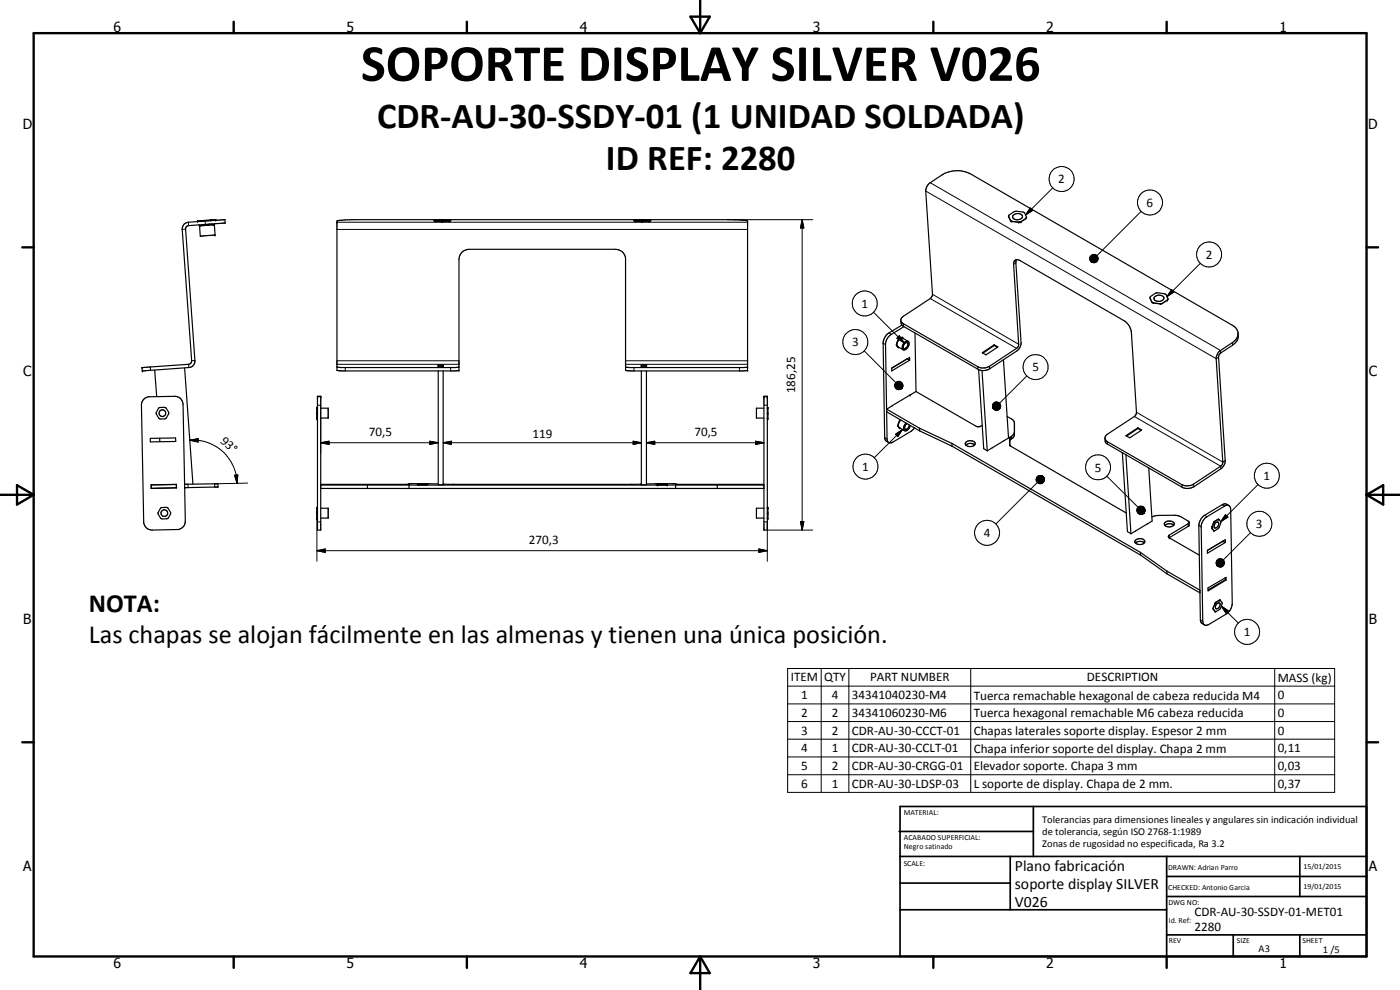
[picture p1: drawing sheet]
<svg xmlns="http://www.w3.org/2000/svg" width="420mm" height="297mm" viewBox="0 0 420 297" stroke-linecap="round" stroke-linejoin="round" font-family="sans-serif">
<g fill="none" stroke="#000" stroke-width=".35">
<path d="M278.7 55.2l4-2.7a8.9 8.9 0 0 1 8.5-.4l78.6 45.5a2.77 2.77 0 0 1 1.8 2.3 2.77 2.77 0 0 1-1.4 2.6l-4.2 2.8a3.6 3.6 0 0 0-1 2.3l2 31.2-.5 1-8.3 5.4a3.8 3.8 0 0 1-3.5 .2l-22.4-12.9a1.23 1.23 0 0 1-.7-1.1 1.23 1.23 0 0 1 .7-1.1l8.1-5.3 .6-.9-1.5-24.7a4.8 4.8 0 0 0-2.2-3.2l-31.2-18a1.17 1.17 0 0 0-1.4-.2 1.17 1.17 0 0 0-.5 1.3l1.4 24.6-.5 .6-8.1 5.4a3.6 3.6 0 0 1-3.6 .1l-22.3-12.9a1.17 1.17 0 0 1-.8-1.1 1.17 1.17 0 0 1 .8-1.1l8.1-5.3 .7-1.1-2.1-31.2 .2-.9zM55.3 67.2l1.2-.5 11-.8 .1 1-11 .8-.4 .1-.5 .5 2.8 39.9a1.99 1.99 0 0 1-1.8 2.1l-13.8 1h-.2l-.1-1 14-1 .4-.1 .4-.5-2.7-39.9 .1-.7zM59.3 66.4l.2 .1M59.3 66.3v.1M59.3 66.3h.1M59.9 67.7l-.2-.2 .4 .2M60.4 66.3h-1.1M60.4 66.2l-1.1 .1M60.4 66.2v.1M60.4 66.3h.1M60.5 66.3l.2 .1M60.6 67.4l-.4 .3"/>
<path d="M60.8 66.3h-.3M60.8 66.3l.1 .1M60.9 66.2h-.5M60.9 66.2h.1M60.9 66.2l-.1 .1M61.2 67.4l.7 .2M62.1 67.6l-2.2 .1M63 67.2l-.9 .4M63.1 66l-2.2 .2M63.1 66v.1M63.1 66.1h.4M63.1 66.1l-2.2 .1"/>
<path d="M63.2 66.1l-.1 .1M63.5 66.1l-.1 .1M63.6 67.2l.4 .3M63.7 66h-.6M63.7 66h.1M63.7 66l-.2 .1M64 67.5l-1.9 .1M64.2 67.4h.1M64.2 67.4l-.2 .1M64.3 67.4l.2 3.1-4.3 .4-.3-3.2M64.5 67.1l-.3 .3M64.5 67.1l-.2 .3"/>
<path d="M64.7 65.9l-1 .1M64.7 65.9v.1M64.7 66l-.2 .1M101.1 66.3v44.8M101.2 66.3l4.2-.4h114.7l4.2 .4 .1 44.8-1.5 .2h-33.7l-1.5-.2v-33.7a3 3 0 0 0-3-2.6h-44a3 3 0 0 0-3 3v33.3l-1.4 .2h-33.7l-1.4-.2M101.2 66.3h-.1M130.2 66.2h.4M130.2 66.2l.1 .1M130.3 66.3h.2M130.3 66.3l.2 .1M130.5 66.4h.1M130.5 66.4h4.5"/>
<path d="M130.5 66.3v.1M130.6 66.2l1.8 .1M130.6 66.3h-.1M130.6 66.2v.1M130.6 66.3h1.8M131.3 66.1h3zM131.3 66.1h.1M132.4 65.9l-2 .1-.2 .2M132.4 66.3h.6M132.4 66.3h.1M132.4 66.3l.1 .1M132.5 66.4h.5"/>
<path d="M132.5 66.4l.4 .1M133 66.4l-.1 .1M133 65.9l2.1 .1 .1 .2M133 66.3h.1M133 66.3v.1M134.9 66.4l-2 .1M134.9 66.2l-1.9 .1M134.9 66.2l.1 .1M135 66.4h.1M135 66.4h-.1M135 66.3l-.1 .1M135.2 66.3h-.2"/>
<path d="M135.2 66.3l-.2 .1M135.2 66.2h-.3M135.2 66.2v.1M190.3 66.2h.3M190.3 66.2v.1M190.3 66.3h.2M190.3 66.3l.2 .1M190.5 66.3v.1M190.5 66.4h.1M190.5 66.4h4.5M190.6 66.2l1.8 .1M190.6 66.2l-.1 .1"/>
<path d="M191.3 66.1h.1M191.3 66.1h2.9M192.4 65.9l-2 .1-.1 .2M192.4 66.3h.7M192.4 66.3h.1M192.4 66.3l.2 .1M192.6 66.4h.3M192.6 66.4l.3 .1M192.9 66.4v.1M193.1 65.9l2 .1 .2 .2M193.1 66.3l-.2 .1M193.1 66.3h.1"/>
<path d="M194.2 66.1h.1M194.8 66.4l-1.9 .1M194.9 66.2l-1.8 .1M194.9 66.2v.1M194.9 66.3h.1M194.9 66.3h-1.8M195 66.4h.1M195 66.4h-.2M195 66.3l-.2 .1M195.2 66.3h-.2M195.2 66.3l-.2 .1M195.3 66.2h-.4"/>
<path d="M195.3 66.2l-.1 .1M303.3 66.2l.4 .2M303.7 66.4l2.1 .3M304 64.6a1.69 1.69 0 0 1 2.9 .4 1.75 1.75 0 0 1-3 .2zM305.1 77.9l-.2 1 1.5 23.9a2.99 2.99 0 0 1-1.3 2.5l-8.4 5.5-2 .4M306 66.7h.1M306.4 66.5l-.6 .2M307.9 65.5l-1.5 1M307.9 65.5v.1M307.9 65.6l-1.5 .9M308 65.2l-.1 .3M308 65.2l-.5-1.3-.4-.3a3.6 3.6 0 0 0-4.3 1.1l.5 1.5"/>
<path d="M308 65.2l-.1 .4M270.3 96.1l.4 1.4M270.7 97.5l-3.9 2.4a3.9 3.9 0 0 0-1.8 3.1l.5 28.3 .3 .9 .9 .6M270.7 97.5l23.1 13.5 .9 .2M271.3 98l-3.8 2.3a4 4 0 0 0-1.7 3.1l.4 28.3a1.05 1.05 0 0 0 .6 1.1 1.05 1.05 0 0 0 1.2-.2l5.5-3.3 .9-.9M274.6 99.9l.3 17.6M345.1 89.4l.2-.4a3.7 3.7 0 0 1 4.7-.6l.5 1.3-.2 .3M345.1 89.4l.6 1.2M345.1 89.4l.6 1.3M345.7 90.6l.4 .3M345.7 90.6v.1M345.7 90.7l.4 .2"/>
<path d="M346.1 90.9l2.1 .2M346.1 90.9h.1M346.1 90.9l2.1 .3M346.4 89.2a1.76 1.76 0 0 1 2.9 .3 1.68 1.68 0 0 1-1.4 1 1.68 1.68 0 0 1-1.6-.9zM348.2 91.1v.1M348.6 91.1l-.2 .1M348.8 91.1l-.6 .1M348.8 91l-.6 .1M348.8 91v.1M350.3 90l-1.5 1M350.3 90l-1.5 1.1M350.4 90h-.1"/>
<path d="M371.5 99.9a3.4 3.4 0 0 1-1.6 3.7l-3.6 2.3-.6 1.1 2 31.2a2.99 2.99 0 0 1-1.3 2.5l-8.1 5.3a3.6 3.6 0 0 1-3.6 .2l-22.6-13.1a1.44 1.44 0 0 1-.5-1.6M43.3 119.7l1.2-.7 7.9-.1a2.43 2.43 0 0 1 2.5 2.4l.7 35a2.51 2.51 0 0 1-2.4 2.6l-7.5 .1a2.51 2.51 0 0 1-2.6-2.4l-.7-35.4zM46.4 111l.6 8M55.4 110.4l2.5 34.9M95.3 118.9h1v40.1h-1zM101.1 111.1h.1M101.1 110.1l.1 .1M101.2 110.2h36.5M131.5 109.5h1.5v.4h-1.5zM131.5 111.3v34.2h1.5v-34.2M133 109.8l-1.5 .1M187.7 110.1l1.2 .2 35.5-.1"/>
<path d="M192.4 109.5h1.6v.4h-1.6zM192.5 111.3v34.2h1.5v-34.2M192.5 109.8h1.5M229.3 118.9h1v40.1h-1zM267.6 110.4l5.4-3.2v.9l-5.4 3.2zM269.1 103.7l.3 .4 1.6 .8M269.3 102.7l-.1 .2M269.3 102.7l-.2 .7 .3 .6M269.3 102.5v.2M269.4 104.1h.2M270.2 101.6l-.9 1.1M270.2 101.6h-.2"/>
<path d="M270.2 101.6l.7-.1 1.6 .9M270.3 101.5l-.1 .1M270.7 101.2l.3 .3M271.1 101.6l-.3-.4-1.2 .7-.6 1.6 .6 .9 .2-.2M271.4 102.7a.82 .82 0 0 1 1.3-.2 .82 .82 0 0 1 0 1.3 1.29 1.29 0 0 1-1.8 1.1l-.1-1.1zM271.6 103l.6-.2a1.11 1.11 0 0 1 .1 1.2 1.11 1.11 0 0 1-1.1 .5l-.1-.1a1.22 1.22 0 0 1 .5-1.4zM272.3 107.6v.1M272.3 107.7l-4.7 2.8M272.3 107.7l.7 .4M273.2 118.5h.1M274.9 117.5l18 10.4 .9 .2 1-.5M274.9 117.5l-7.1 4.2"/>
<path d="M293.7 110.9l1.5 23.7 1.1 .7M294.7 111.2l1.6 24.1M294.8 105.8l3.6-2.3 1.1 .6-3.6 2.4zM298.4 103.5v.2M298.4 103.7l.9 .5M298.4 103.7l-3.4 2.3M301.1 107.9l1.6 23.5-6.4 3.9M45.1 131.5l7.6-.1v1.1l-7.6 .1zM47.9 131.5l.1 1M95.1 123.8l.2 .2-.2 .2M95.2 122.3l-.1 3.4 .2-.2h-.2M95.2 122.4l-.1 .1"/>
<path d="M95.2 122.3l.1 .2-.1-.1M96.3 122.5h2.2v2.9h-2.2M229.3 122.5h-2.3v2.9h2.3M230.3 122.3l.1-.1-.1 3.4M230.3 122.3v.1M230.3 124v.1M230.3 125.6h.1M230.3 124.1l.1 .1M230.3 122.4l.1 .1M230.4 125.5l-.1 .1M230.4 123.8l-.1 .2M266.1 122.8v.8l9.9 5.7"/>
<path d="M266.1 122.8l9.9 5.7M267.8 121.7l-1.7 1.1M267.8 121.7v.1M269.5 127.9l.2 .2M269.7 128v.1M269.7 128.1l1.8 1.1M269.7 126.8v1.3M269.8 128.2v.1M269.9 128.4h.1M270.3 126l-.4 .2-.5 1.6 .6 .8 .2-.1M270.3 126l-.7 1.1M271.9 127a1.5 1.5 0 0 0-.3 2.2 1.61 1.61 0 0 0 1.6-1.5"/>
<path d="M272.2 127.1a1.26 1.26 0 0 0-.5 1.7 1.23 1.23 0 0 0 1.2-1.3M276 128.5l9.7 4.6M276 128.5v.8M276 129.3l9.7 4.6M285.7 133.9l56.6 32.6M285.7 133.1l56.6 32.6M285.7 133.1v.8M289.8 132.8a1.83 1.83 0 0 1 2.9 .3 1.72 1.72 0 0 1-3 0zM292.5 133.5a2.06 2.06 0 0 0-2.7 0M302.2 125l1.6 .9 .5 .6 .1 3.9a2.6 2.6 0 0 1-1.3 1.7M303 133.5l.3 .4 34.7 20M304.4 129.6a2.33 2.33 0 0 1-1.3 1.6v2.4"/>
<path d="M336.8 135.8l1.6 23.7 1 .6M337.9 136.4l1.5 23.7M337.9 130.7l3.6-2.3 1.1 .6-3.6 2.4zM341.5 128.4v.2M341.5 128.6l1 .6M341.5 128.6l-3.4 2.3M45.4 146.5h.1M45.4 145.5h.1M45.4 145.5l7.5-.2 .1 1.1M45.4 145.5v1.1M48.2 152.5l.3-.2 1.5-.1 .4 .2 .8 1.5-.7 1.5-.4 .3h-1.5l-.4-.2-.8-1.3v-.4zM48.9 145.4v.1"/>
<path d="M52.9 146.3h.1M52.9 146.3l-7.5 .2M52.9 145.4l-7.5 .1M52.9 145.4h.1M52.9 145.4v.9M53 146.4l-7.6 .2M55.4 145.3l10-.2v1l-10 .2M95.1 153.8l.2 .2M95.1 155.5l.1 .1M95.2 152.3v3.3M95.2 152.3l.1 .2h-.2M95.2 152.3l.1 .1"/>
<path d="M95.3 154l-.2 .2M95.3 155.4l-.1 .2M96.3 146.6h133M96.3 145.5h133M96.3 152.5h2.2v2.9h-2.2M110.3 145.5v1.1M122.8 145.5v1.1M125.3 145.2h6.2M125.3 145.5h3M125.4 145.2h2.7M125.7 145.5h2.1M128.3 145.2l-32 .1"/>
<path d="M133 145.2h59.4M192.4 145.2h.1M194 145.2h6.2M197.3 145.2l32 .1M197.3 145.5h2.9M197.4 145.2h2.7M197.7 145.5h2.1M202.8 145.5v1.1M215.3 145.5v1.1M229.3 152.5h-2.3v2.9h2.3M230.3 154v.1M230.3 155.4v.2"/>
<path d="M230.3 152.3v3.3M230.3 152.3v.1M230.3 153.9v.2M230.3 155.6h.1M230.3 152.4l.1 .1M230.3 154.1l.1 .1M230.3 153.9v.1M230.4 155.5l-.1 .1M230.4 153.8l-.1 .1M344.4 157.1l-5 3M344.8 140.4l1 15.9-1.4 .9M345.7 155.1l1.3-.4 5.7-.1a6.5 6.5 0 0 1 3.9 1.7l.3 .5"/>
<path d="M349.7 156.7a1.84 1.84 0 0 1 2.7 .5 1.7 1.7 0 0 1-3 0zM352.2 157.6a2.05 2.05 0 0 0-2.6 0M356.9 156.7l-.1 1.1-5.9 3.5M356.9 156.8l-.3 .3-5.7 3.4-.3 .5 9.3 5.6M361.5 155.6l6-3.8a1.08 1.08 0 0 1 1.3-.1 1.08 1.08 0 0 1 .5 1.1l.5 28.3a4.1 4.1 0 0 1-1.7 3.1l-5.3 3.2a1.09 1.09 0 0 1-1.3 .1 1.09 1.09 0 0 1-.5-1.1l-.5-28.3a4.1 4.1 0 0 1 1-2.5zM363.7 158.1l.1 .1M363.7 158.1l.1 .4M363.8 158.2v.3M364.2 156.8l-.4 1.4M364.2 156.8l-.5 1.3M364.5 156.5l1.3-.7 .5 .7v.4a2.59 2.59 0 0 1-1.9 2.4l-.6-.8M364.5 156.5l-.3 .3"/>
<path d="M364.7 157l.4-.3a.55 .55 0 0 1 .6 .2 .55 .55 0 0 1-.1 .7l-.4 .6-.5 .3a.87 .87 0 0 1 0-1.5zM368.8 151.7l-.9-.5-.8 .1-5.6 3.3a3.9 3.9 0 0 0-1.7 3.1l.4 28.3 .4 .9 .9 .6M340.7 162.2a1.96 1.96 0 0 1 2.9 .1 1.64 1.64 0 0 1-1.4 1.2 1.64 1.64 0 0 1-1.6-.8zM342.3 165.7l7.9 5.7M342.3 165.7v.8M342.3 166.5l7.9 5.7M343.4 162.9a2.1 2.1 0 0 0-2.6 0M350.2 171.4l9.9 5.7v.8l-9.9-5.7M350.2 171.4v.8M362.4 165.1l5.3-3.2v.9l-5.3 3.2zM362.5 176.4l5.4-3.2v.8l-5.3 3.3zM367.1 162.3l.6 .5"/>
<path d="M367.7 173.4v.5M367.7 173.9l-5.2 3.1M367.7 173.9l.2 .1M364.1 182.6v.2M364.1 182.4v.4M364.1 182.4v.1M364.6 181.1l-.5 1.3M364.9 180.7l-.3 .4M365 181.4l.8-.5a1.01 1.01 0 0 1 .1 1.2 1.01 1.01 0 0 1-1.1 .4zM366 180.1h.2l.6 .7v.4a2.59 2.59 0 0 1-2 2.3l-.7-.7M366 180.1l-1.1 .6M366 180l.1 .1"/>
<path d="M366 180v.1"/>
<circle cx="48.7" cy="124" r="1.9"/>
<circle cx="48.7" cy="124" r="1"/>
<circle cx="49.3" cy="154" r=".99"/>
</g>
<g fill="none" stroke="#000" stroke-width=".3">
<path d="M277.8 57.3l87.2 50.3 .7-.4M279.2 54.8l87.1 50.4v.7M316 56.3l-8.2 8.2M55.7 68.7l-1 .1M56.5 66.7l.1 1M61.5 66.3l.1 1.1M101.1 66.7h123.3M101.1 68.8h123.3M218.4 65.9h25.5M240.7 65.9l.5 2.5h-1zM240.7 65.9v93.1M304.9 78.9l-.7 .4"/>
<path d="M309.2 62.4l.7 .7-2.1 1.4zM327.1 77.5l.3 1zM327.1 77.2l.3 1.3zM327.1 77.7l.3 .8zM327.1 78l.3 .5zM327.2 77l.2 1.5-.3-1.3zM327.3 78.2l.1 .3zM327.4 76.8l.2-.2-.2 1.9zM327.4 76.8v1.7l-.2-1.5zM327.4 78.5l.5 .2zM327.4 78.5l.8 .3zM327.4 78.5l1 .3z"/>
<path d="M327.4 78.5l1.3 .3zM327.4 78.5l1.6 .2-.3 .1zM327.4 78.5h1.7l-.1 .2zM327.4 78.5l1.9-.2-.2 .2zM327.4 78.5l2.1-.4-.2 .2zM327.4 78.5l2.2-.7-.1 .3zM327.4 78.5l2.2-1v.3zM327.4 78.5l2.1-1.2 .1 .2zM327.4 78.5l2-1.5 .1 .3zM327.4 78.5l1.9-1.7 .1 .2zM327.6 76.6l.2-.1-.4 2zM327.8 76.5l.3-.2-.7 2.2z"/>
<path d="M328.1 76.3h.3l-1 2.2zM328.4 76.3l.2 .1-1.2 2.1zM328.6 76.4l.3 .1-1.5 2zM328.9 76.5l.2 .1-1.7 1.9zM329.1 76.6l.2 .2-1.9 1.7zM342.5 63.4l-13.3 13.3M360.2 79l-10 10M262.2 93.7l9.1 9.2M266.8 99.9l.7 .4M271.1 97.1v.8M279.2 89.6l25.9 14.9M279.9 88.3l25.8 15"/>
<path d="M351.6 86.9l.7 .7-2.1 1.4zM45.1 110.1l.1 1M56.6 109.3l.1 1M58.5 108.2h-1M95.3 119h1M95.3 118.9h1M101.1 108.2h36.6M101.1 109.3h36.6M103.6 110.3v1M135.2 110.3v1M187.7 108.2h36.7M187.7 109.3h36.7"/>
<path d="M190.3 110.3v1M221.9 110.3v1M229.3 119h1M229.3 118.9h1M259.4 105.3l9.4 9.5M265 103l.8 .4M268.5 115.4l2.1 1.1-2.1-.9zM268.5 115.6l2.1 .9-2.1-.6zM268.5 115.9l2.1 .6-2-.3zM268.6 116.2l2 .3-1.9-.1zM268.6 115.1l2 1.4-2.1-1.1zM268.7 116.4l1.9 .1-1.7 .1z"/>
<path d="M268.8 114.9l1.8 1.6-2-1.4zM268.9 116.6l1.7-.1-1.5 .3zM268.9 114.7l.3-.1 1.4 1.9zM268.9 114.7l1.7 1.8-1.8-1.6zM269.1 116.8l1.5-.3-1.2 .4zM269.2 114.6l.2-.1 1.2 2zM269.4 116.9l1.2-.4zM269.4 114.5l.3-.1 .9 2.1zM269.6 104.1l-.1 .1M269.7 116.9l.9-.4zM269.7 114.4h.2l.7 2.1zM269.9 116.9l.7-.4z"/>
<path d="M269.9 100.8l1.4 2.1-2.1-1.4zM269.9 114.4l.3 .1 .4 2zM270.2 116.8l.4-.3zM270.2 114.5l.3 .2 .1 1.8zM270.4 116.7l.2-.2zM270.5 114.7l.2 .2-.1 1.6zM270.7 114.9l.1 .2-.2 1.4zM270.7 101.2l.1 .1M270.8 115.1l-.2 1.4zM270.9 116.1l-.3 .4zM270.9 115.3l-.3 1.2zM271 115.8l-.4 .7z"/>
<path d="M271 115.6l-.4 .9zM293.4 110l.1 .8M297 109.9v.8M308.2 112.8l-8.2 8.1M369.9 102.8v.8M57 132.1l2.5-.5v1zM57 132.1a13.1 13.1 0 0 1 14.2 12.9M95.3 121.6h1v14.4M96.3 132.8l2.5-.4v.9zM96.3 132.8h35.2M129 132.4l2.5 .4-2.5 .5zM133 132.8l2.5-.4v.9z"/>
<path d="M133 132.8h59.5M190 132.4l2.5 .4-2.5 .5zM194 132.8l2.5-.4v.9zM194 132.8h35.3M226.8 132.4l2.5 .4-2.5 .5zM229.3 121.6h1M265.5 131.3l.7 .4M268.8 130.3l2-1.4-1.4 2.1zM270 128.4h-.1M270.8 128.9l-8.4 8.4M297.8 121.8l.4 .9zM297.8 122l.4 .7z"/>
<path d="M297.9 121.5l.3 1.2zM297.9 122.3l.3 .4zM298 121.2l.2 1.5-.3-1.2zM298 122.5l.2 .2zM298.1 121l.3-.2-.2 1.9zM298.1 121l.1 1.7zM298.2 122.7l.5 .3zM298.2 122.7l.7 .4zM298.2 122.7l1 .4zM298.2 122.7l1.3 .4zM298.2 122.7l1.5 .2-.2 .2zM298.2 122.7l1.7 .1-.2 .1z"/>
<path d="M298.2 122.7l1.9-.1-.2 .2zM298.2 122.7l2.1-.4-.2 .3zM298.2 122.7l2.1-.6v.2zM298.2 122.7l2.1-.9v.3zM298.2 122.7l2.1-1.2v.3zM298.2 122.7l2-1.4 .1 .2zM298.2 122.7l1.8-1.6 .2 .2zM298.4 120.8l.2-.1-.4 2zM298.6 120.7l.3-.1-.7 2.1zM298.9 120.6h.2l-.9 2.1zM299.1 120.6h.3l-1.2 2.1zM299.4 120.6l.3 .1-1.5 2z"/>
<path d="M299.7 120.7l.2 .2-1.7 1.8zM299.9 120.9l.1 .2-1.8 1.6zM303 133.5h.1M303 131.4l.1 .8M303.3 131.1v.7M303.6 130.9v.8M304.4 126.9v.9M304.4 129.6v.8M332.3 132.5l.1 .8M340.4 125l25.9 14.9 .1 .8M341.1 123.7l25.9 14.9 .7-.4M56.4 145.3v1"/>
<path d="M70.4 142.6l1-.1-.2 2.5zM74.3 144.9l-9.9 .3v.9M95.1 155.5v12.9M95.3 156.6h1M229.3 156.6h1v11.8M230.3 159h13.6M240.2 156.5h1l-.5 2.5zM310.9 143.9l2.2-.9-2.1 1.2zM311 143.7l2.1-.7-2.2 .9zM311 144.2l2.1-1.2-2 1.4zM311.1 143.4l2-.4-2.1 .7zM311.1 144.4l2-1.4-1.9 1.7z"/>
<path d="M311.2 143.2l1.9-.2-2 .4zM311.2 144.7l1.9-1.7-1.7 1.9zM311.3 144.8l-12.4 12.4M311.4 143l.2-.2 1.5 .2zM311.4 143h1.7l-1.9 .2zM311.6 142.8l1.5 .2zM311.8 142.7l1.3 .3zM312.1 142.7l1 .3zM312.4 142.7l.7 .3zM312.6 142.7l.5 .3zM313.1 143l-1.5 2-.2-.1zM313.1 143l-1.2 2.1-.3-.1z"/>
<path d="M313.1 143l-.9 2.2-.3-.1zM313.1 143l-.6 2.1-.3 .1zM313.1 143l-.4 2-.2 .1zM313.1 143l-.2 1.9-.2 .1zM313.1 143v1.7l-.2 .2zM313.1 143v1.7zM313.1 143l.3 1.3-.1 .2zM313.1 143l.3 1.3zM313.1 143l.4 1zM313.1 143l.3 .7zM313.1 143l.3 .5zM313.1 143l.2 .3z"/>
<path d="M332.2 142.9l9.3 9.3M341.2 153.1l2.1 .9-2.1-.7zM341.2 152.8l2.1 1.2-2.1-.9zM341.2 153.3l2.1 .7-2-.4zM341.3 152.5l2 1.5-2.1-1.2zM341.3 153.6l2 .4-1.9-.2zM341.4 153.8l1.9 .2-1.7 .1zM341.4 152.3l1.9 1.7-2-1.5zM341.6 154.1l1.7-.1zM341.6 152.1l.2-.1 1.5 2zM341.6 152.1l1.7 1.9-1.9-1.7zM341.8 154.2l1.5-.2-1.3 .3z"/>
<path d="M341.8 152l.3-.1 1.2 2.1zM342 154.3l1.3-.3zM342.1 151.9l.3-.1 .9 2.2zM342.3 154.3l1-.3zM342.4 151.8l.2 .1 .7 2.1zM342.6 154.3l.7-.3zM342.6 151.9h.3l.4 2.1zM342.8 154.3l.5-.3zM342.9 151.9l.2 .2 .2 1.9zM343.1 154.2l.2-.2zM343.1 152.1l.3 .2-.1 1.7zM343.4 152.3l-.1 1.7z"/>
<path d="M343.5 152.5l.1 .2-.3 1.3zM343.6 153.5l-.3 .5zM343.6 152.7l-.3 1.3zM343.7 153.3l-.4 .7zM343.7 153l-.4 1zM354.7 145.4v.8M356.6 157.1v.8M358.2 145.2l.1 .8M359.8 157.7l.7 .4M361.5 154.6l.7 .4M366.8 151.4l.7 .4M367.8 154.4l.7 .8-2.2 1.3z"/>
<path d="M375.3 159.8l-8.2 8.2M377.6 145.4l-11.3 11.1M95.1 165.2l2.5-.5v1zM95.1 165.2h135.2M227.7 164.7l2.6 .5-2.6 .5zM350.9 160.5v.8M365 168.8l.3 1zM365 169l.3 .8zM365 168.5l.3 1.3zM365.1 169.3l.2 .5zM365.2 168.3l.1 1.5-.3-1.3zM365.2 169.5l.1 .3z"/>
<path d="M365.3 168.1l.2-.2-.2 1.9zM365.3 168.1v1.7zM365.3 169.8l.5 .3zM365.3 169.8l.7 .3zM365.3 169.8l1 .3zM365.3 169.8l1.3 .3zM365.3 169.8l1.5 .2-.2 .1zM365.3 169.8h1.8l-.3 .2zM365.3 169.8l1.9-.2-.1 .2zM365.3 169.8l2.1-.4-.2 .2zM365.3 169.8l2.1-.7v.3zM365.3 169.8l2.2-1-.1 .3z"/>
<path d="M365.3 169.8l2.1-1.2 .1 .2zM365.3 169.8l2.1-1.5v.3zM365.3 169.8l1.9-1.7 .2 .2zM365.5 167.9l.2-.2-.4 2.1zM365.7 167.7l.3-.1-.7 2.2zM366 167.6h.3l-1 2.2zM366.3 167.6l.3 .1-1.3 2.1zM366.6 167.7l.2 .1-1.5 2zM366.8 167.8l.2 .1-1.7 1.9zM367 167.9l.2 .2-1.9 1.7zM360.2 186l.8 .4M366.6 181.9l2 1.4-.7 .7z"/>
<path d="M366.6 181.9l5 5M236.4 200.6h164.1v37.1h-164.1zM236.4 205.9h164.1M236.4 211.2h164.1M236.4 216.5h164.1M246.5 200.6v37.1M254.8 200.6v37.1M291.3 200.6v37.1M382.6 200.6v37.1M236.4 221.8h164.1M236.4 227.1h164.1M236.4 232.5h164.1"/>
<circle cx="318.6" cy="53.7" r="3.8"/>
<circle cx="345.1" cy="60.8" r="3.8"/>
<circle cx="362.9" cy="76.4" r="3.8"/>
<circle cx="259.5" cy="91.1" r="3.8"/>
<circle cx="256.7" cy="102.6" r="3.8"/>
<circle cx="310.8" cy="110.2" r="3.7"/>
<circle cx="259.7" cy="140" r="3.8"/>
<circle cx="296.2" cy="159.9" r="3.8"/>
<circle cx="329.5" cy="140.2" r="3.8"/>
<circle cx="377.9" cy="157.2" r="3.8"/>
<circle cx="380.2" cy="142.7" r="3.8"/>
<circle cx="374.3" cy="189.6" r="3.8"/>
</g>
<g fill="#000">
<circle cx="59.3" cy="66.4" r=".18"/>
<circle cx="59.9" cy="67.7" r=".18"/>
<circle cx="64.3" cy="67.4" r=".18"/>
<circle cx="64.5" cy="70.5" r=".18"/>
<circle cx="64.7" cy="65.9" r=".18"/>
<circle cx="64.7" cy="66" r=".18"/>
<circle cx="130.6" cy="66.4" r=".18"/>
<circle cx="132.6" cy="66.5" r=".18"/>
<circle cx="132.9" cy="66.5" r=".18"/>
<circle cx="134.3" cy="66.1" r=".18"/>
<circle cx="134.9" cy="66.4" r=".18"/>
<circle cx="190.7" cy="66.4" r=".18"/>
<circle cx="192.6" cy="66.5" r=".18"/>
<circle cx="192.9" cy="66.5" r=".18"/>
<circle cx="194.8" cy="66.4" r=".18"/>
<circle cx="302.7" cy="64.9" r=".18"/>
<circle cx="303.3" cy="66.2" r=".18"/>
<circle cx="303.7" cy="66.4" r=".18"/>
<circle cx="305.8" cy="66.7" r=".18"/>
<circle cx="306.4" cy="66.5" r=".18"/>
<circle cx="350.3" cy="90" r=".18"/>
<circle cx="350.5" cy="89.7" r=".18"/>
<circle cx="42.6" cy="110.3" r=".18"/>
<circle cx="42.7" cy="111.3" r=".18"/>
<circle cx="95.3" cy="119" r=".18"/>
<circle cx="95.3" cy="118.9" r=".18"/>
<circle cx="96.3" cy="118.9" r=".18"/>
<circle cx="96.3" cy="119" r=".18"/>
<circle cx="137.7" cy="111.1" r=".18"/>
<circle cx="224.4" cy="111.1" r=".18"/>
<circle cx="229.3" cy="119" r=".18"/>
<circle cx="229.3" cy="118.9" r=".18"/>
<circle cx="230.3" cy="119" r=".18"/>
<circle cx="230.3" cy="118.9" r=".18"/>
<circle cx="273.1" cy="118.5" r=".18"/>
<circle cx="95.1" cy="122.2" r=".18"/>
<circle cx="95.1" cy="122.5" r=".18"/>
<circle cx="95.1" cy="123.8" r=".18"/>
<circle cx="95.1" cy="125.5" r=".18"/>
<circle cx="95.1" cy="122.3" r=".18"/>
<circle cx="95.1" cy="125.7" r=".18"/>
<circle cx="95.1" cy="124.2" r=".18"/>
<circle cx="230.4" cy="122.5" r=".18"/>
<circle cx="230.4" cy="125.5" r=".18"/>
<circle cx="230.4" cy="124.2" r=".18"/>
<circle cx="230.4" cy="123.8" r=".18"/>
<circle cx="230.4" cy="125.7" r=".18"/>
<circle cx="230.4" cy="122.3" r=".18"/>
<circle cx="230.4" cy="122.2" r=".18"/>
<circle cx="55.4" cy="146.3" r=".18"/>
<circle cx="95.1" cy="152.2" r=".18"/>
<circle cx="95.1" cy="152.3" r=".18"/>
<circle cx="95.1" cy="154.2" r=".18"/>
<circle cx="95.1" cy="155.5" r=".18"/>
<circle cx="95.1" cy="152.5" r=".18"/>
<circle cx="95.1" cy="153.8" r=".18"/>
<circle cx="95.1" cy="155.7" r=".18"/>
<circle cx="122.8" cy="145.2" r=".18"/>
<circle cx="192.5" cy="145.2" r=".18"/>
<circle cx="197.3" cy="145.5" r=".18"/>
<circle cx="197.3" cy="145.2" r=".18"/>
<circle cx="200.2" cy="145.2" r=".18"/>
<circle cx="200.2" cy="145.5" r=".18"/>
<circle cx="202.8" cy="145.3" r=".18"/>
<circle cx="230.4" cy="152.3" r=".18"/>
<circle cx="230.4" cy="152.2" r=".18"/>
<circle cx="230.4" cy="154.2" r=".18"/>
<circle cx="230.4" cy="153.8" r=".18"/>
<circle cx="230.4" cy="155.7" r=".18"/>
<circle cx="230.4" cy="155.5" r=".18"/>
<circle cx="230.4" cy="152.5" r=".18"/>
<circle cx="363.8" cy="158.5" r=".18"/>
<circle cx="364.2" cy="156.8" r=".18"/>
<circle cx="364.3" cy="159.2" r=".18"/>
<circle cx="364.5" cy="156.5" r=".18"/>
<circle cx="365.5" cy="155.8" r=".18"/>
<circle cx="365.8" cy="155.8" r=".18"/>
<circle cx="350.9" cy="161.3" r=".18"/>
<circle cx="367.1" cy="162.3" r=".18"/>
<circle cx="364.1" cy="182.4" r=".18"/>
<circle cx="364.1" cy="182.8" r=".18"/>
<circle cx="364.6" cy="181.1" r=".18"/>
<circle cx="364.7" cy="183.5" r=".18"/>
<circle cx="364.9" cy="180.7" r=".18"/>
<circle cx="366" cy="180.1" r=".18"/>
<circle cx="366.2" cy="180.1" r=".18"/>
</g>
<g fill="none" stroke="#000" stroke-width=".71">
<path d="M10.1 9.9h400v277.1h-400zM70.1 6.5v3.4M140.1 6.5v3.4M207.2 5h5.8l-2.9 4.9zM210.1 0v9.9M280.1 6.5v3.4M350.1 6.5v3.4M6.7 74.2h3.4M410.1 74.2h3.5M.1 148.5h10M5.1 145.6l5 2.9-5 2.9zM410.1 148.5h10"/>
<path d="M410.1 148.5l5-2.9v5.8zM6.7 222.7h3.4M410.1 222.7h3.5M70.1 287v3.4M140.1 287v3.4M210.1 287v10M210.1 287l2.9 5h-5.8zM280.1 287v3.4M350.1 287v3.4"/>
</g>
<g fill="none" stroke="#000" stroke-width=".51">
<path d="M269.8 249.5h40.3M270.1 242h140v45h-140zM270.1 257h140M303.2 257v16M310.1 242v15M350.1 257v30M390.1 257v12M270.1 265h33.1M270.1 273h80M350.1 269h60M350.1 263h60M350.1 280.5h60"/>
<path d="M370.1 280.5v6.5M390.1 280.5v6.5"/>
</g>
<g fill="#000">
<path d="M240.7 65.9l.5 2.5h-1zM309.2 62.4l.7 .7-2.1 1.4zM327.4 78.5l.5 .2zM327.4 78.5l.8 .3zM327.4 78.5l1 .3zM327.4 78.5l1.3 .3zM327.4 78.5l1.6 .2-.3 .1zM327.4 78.5h1.7l-.1 .2zM327.4 78.5l1.9-.2-.2 .2zM327.4 78.5l2.2-.7-.1 .3zM327.4 78.5l2.2-1v.3zM327.4 78.5l2.1-1.2 .1 .2z"/>
<path d="M327.4 78.5l2-1.5 .1 .3zM327.4 78.5l1.9-1.7 .1 .2zM329.1 76.6l.2 .2-1.9 1.7zM328.9 76.5l.2 .1-1.7 1.9zM328.6 76.4l.3 .1-1.5 2zM328.4 76.3l.2 .1-1.2 2.1zM328.1 76.3h.3l-1 2.2zM327.8 76.5l.3-.2-.7 2.2zM327.4 76.8l.2-.2-.2 1.9zM327.4 76.8v1.7l-.2-1.5zM327.2 77l.2 1.5-.3-1.3zM327.1 77.2l.3 1.3z"/>
<path d="M327.1 77.5l.3 1zM327.1 77.7l.3 .8zM327.1 78l.3 .5zM327.3 78.2l.1 .3zM351.6 86.9l.7 .7-2.1 1.4zM269.9 100.8l1.4 2.1-2.1-1.4zM270.9 116.1l-.3 .4zM271 115.8l-.4 .7zM271 115.6l-.4 .9zM270.9 115.3l-.3 1.2zM270.8 115.1l-.2 1.4zM270.7 114.9l.1 .2-.2 1.4z"/>
<path d="M270.5 114.7l.2 .2-.1 1.6zM269.9 114.4l.3 .1 .4 2zM269.7 114.4h.2l.7 2.1zM269.4 114.5l.3-.1 .9 2.1zM269.2 114.6l.2-.1 1.2 2zM268.9 114.7l.3-.1 1.4 1.9zM268.9 114.7l1.7 1.8-1.8-1.6zM268.8 114.9l1.8 1.6-2-1.4zM268.6 115.1l2 1.4-2.1-1.1zM268.5 115.4l2.1 1.1-2.1-.9zM268.5 115.6l2.1 .9-2.1-.6zM268.5 115.9l2.1 .6-2-.3z"/>
<path d="M268.7 116.4l1.9 .1-1.7 .1zM268.9 116.6l1.7-.1-1.5 .3zM269.1 116.8l1.5-.3-1.2 .4zM269.4 116.9l1.2-.4zM269.7 116.9l.9-.4zM269.9 116.9l.7-.4zM270.2 116.8l.4-.3zM270.4 116.7l.2-.2zM57 132.1l2.5-.5v1zM96.3 132.8l2.5-.4v.9zM129 132.4l2.5 .4-2.5 .5zM133 132.8l2.5-.4v.9z"/>
<path d="M190 132.4l2.5 .4-2.5 .5zM194 132.8l2.5-.4v.9zM226.8 132.4l2.5 .4-2.5 .5zM268.8 130.3l2-1.4-1.4 2.1zM298.2 122.7l.5 .3zM298.2 122.7l.7 .4zM298.2 122.7l1 .4zM298.2 122.7l1.3 .4zM298.2 122.7l1.5 .2-.2 .2zM298.2 122.7l1.7 .1-.2 .1zM298.2 122.7l1.9-.1-.2 .2zM298.2 122.7l2.1-.6v.2z"/>
<path d="M298.2 122.7l2.1-.9v.3zM298.2 122.7l2.1-1.2v.3zM298.2 122.7l2-1.4 .1 .2zM298.2 122.7l1.8-1.6 .2 .2zM299.9 120.9l.1 .2-1.8 1.6zM299.7 120.7l.2 .2-1.7 1.8zM299.4 120.6l.3 .1-1.5 2zM299.1 120.6h.3l-1.2 2.1zM298.9 120.6h.2l-.9 2.1zM298.6 120.7l.3-.1-.7 2.1zM298.1 121l.3-.2-.2 1.9zM298.1 121l.1 1.7z"/>
<path d="M298 121.2l.2 1.5-.3-1.2zM297.9 121.5l.3 1.2zM297.8 121.8l.4 .9zM297.8 122l.4 .7zM297.9 122.3l.3 .4zM298 122.5l.2 .2zM70.4 142.6l1-.1-.2 2.5zM240.2 156.5h1l-.5 2.5zM312.6 142.7l.5 .3zM312.4 142.7l.7 .3zM312.1 142.7l1 .3zM311.8 142.7l1.3 .3z"/>
<path d="M311.6 142.8l1.5 .2zM311.4 143l.2-.2 1.5 .2zM311.4 143h1.7l-1.9 .2zM311.1 143.4l2-.4-2.1 .7zM311 143.7l2.1-.7-2.2 .9zM310.9 143.9l2.2-.9-2.1 1.2zM311 144.2l2.1-1.2-2 1.4zM311.1 144.4l2-1.4-1.9 1.7zM311.2 144.7l1.9-1.7-1.7 1.9zM313.1 143l-1.5 2-.2-.1zM313.1 143l-1.2 2.1-.3-.1zM313.1 143l-.9 2.2-.3-.1z"/>
<path d="M313.1 143l-.6 2.1-.3 .1zM313.1 143l-.4 2-.2 .1zM313.1 143v1.7l-.2 .2zM313.1 143v1.7zM313.1 143l.3 1.3-.1 .2zM313.1 143l.3 1.3zM313.1 143l.4 1zM313.1 143l.3 .7zM313.1 143l.3 .5zM313.1 143l.2 .3zM343.6 153.5l-.3 .5zM343.7 153.3l-.4 .7z"/>
<path d="M343.7 153l-.4 1zM343.6 152.7l-.3 1.3zM343.5 152.5l.1 .2-.3 1.3zM343.4 152.3l-.1 1.7zM343.1 152.1l.3 .2-.1 1.7zM342.6 151.9h.3l.4 2.1zM342.4 151.8l.2 .1 .7 2.1zM342.1 151.9l.3-.1 .9 2.2zM341.8 152l.3-.1 1.2 2.1zM341.6 152.1l.2-.1 1.5 2zM341.6 152.1l1.7 1.9-1.9-1.7zM341.4 152.3l1.9 1.7-2-1.5z"/>
<path d="M341.3 152.5l2 1.5-2.1-1.2zM341.2 152.8l2.1 1.2-2.1-.9zM341.2 153.1l2.1 .9-2.1-.7zM341.2 153.3l2.1 .7-2-.4zM341.4 153.8l1.9 .2-1.7 .1zM341.6 154.1l1.7-.1zM341.8 154.2l1.5-.2-1.3 .3zM342 154.3l1.3-.3zM342.3 154.3l1-.3zM342.6 154.3l.7-.3zM342.8 154.3l.5-.3zM343.1 154.2l.2-.2z"/>
<path d="M367.8 154.4l.7 .8-2.2 1.3zM95.1 165.2l2.5-.5v1zM227.7 164.7l2.6 .5-2.6 .5zM365.3 169.8l.5 .3zM365.3 169.8l.7 .3zM365.3 169.8l1 .3zM365.3 169.8l1.3 .3zM365.3 169.8l1.5 .2-.2 .1zM365.3 169.8h1.8l-.3 .2zM365.3 169.8l1.9-.2-.1 .2zM365.3 169.8l2.1-.7v.3zM365.3 169.8l2.2-1-.1 .3z"/>
<path d="M365.3 169.8l2.1-1.2 .1 .2zM365.3 169.8l2.1-1.5v.3zM365.3 169.8l1.9-1.7 .2 .2zM367 167.9l.2 .2-1.9 1.7zM366.8 167.8l.2 .1-1.7 1.9zM366.6 167.7l.2 .1-1.5 2zM366.3 167.6l.3 .1-1.3 2.1zM366 167.6h.3l-1 2.2zM365.7 167.7l.3-.1-.7 2.2zM365.3 168.1l.2-.2-.2 1.9zM365.3 168.1v1.7zM365.2 168.3l.1 1.5-.3-1.3z"/>
<path d="M365 168.5l.3 1.3zM365 168.8l.3 1zM365 169l.3 .8zM365.1 169.3l.2 .5zM365.2 169.5l.1 .3zM366.6 181.9l2 1.4-.7 .7z"/>
</g>
<path d="M327.6 76.5v2M268.6 116.4h2M270.4 114.5v2M298.2 122.5h2.1M298.4 120.7v2M312.9 143v2M341.3 153.8h2M343.1 151.9v2.1M365.3 169.6h2.1M365.5 167.7v2.1" fill="none" stroke="#000" stroke-width=".38"/>
<path d="M327.4 78.3h2.1M311.1 143.2h2" fill="none" stroke="#000" stroke-width=".42"/>
<text font-size="15.8" x="108.3" y="24.3">SOPORTE DISPLAY SILVER V026</text>
<g font-size="11">
<text x="113.1" y="38.3">CDR-AU-30-SSDY-01 (1 UNIDAD SOLDADA)</text>
<text x="181.9" y="50.9">ID REF: 2280</text>
</g>
<g font-size="7.9">
<text x="26.6" y="183.8">NOTA:</text>
<text x="26.6" y="192.8">Las chapas se alojan fácilmente en las almenas y tienen una única posición.</text>
</g>
<g font-size="4.7">
<text x="304.6" y="261.2">Plano fabricación</text>
<text x="304.6" y="266.6">soporte display SILVER</text>
<text x="304.6" y="272">V026</text>
</g>
<g font-size="4.2">
<text x="34" y="9.6">6</text>
<text x="104" y="9.6">5</text>
<text x="174" y="9.6">4</text>
<text x="244" y="9.6">3</text>
<text x="314" y="9.6">2</text>
<text x="384" y="9.6">1</text>
<text x="6.8" y="38.7">D</text>
<text x="410.6" y="38.7">D</text>
<text x="7" y="112.9">C</text>
<text x="410.8" y="112.9">C</text>
<text x="7" y="187.1">B</text>
<text x="410.8" y="187.1">B</text>
<text x="7" y="261.4">A</text>
<text x="410.8" y="261.4">A</text>
<text x="34" y="290.4">6</text>
<text x="104" y="290.4">5</text>
<text x="174" y="290.4">4</text>
<text x="244" y="290.4">3</text>
<text x="314" y="290.4">2</text>
<text x="384" y="290.4">1</text>
</g>
<g font-size="3.9">
<text x="317.6" y="55">2</text>
<text x="344.1" y="62.1">6</text>
<text x="361.9" y="77.6">2</text>
<text x="258.5" y="92.3">1</text>
<text x="255.7" y="103.9">3</text>
<text x="309.8" y="111.4">5</text>
<text x="238.7" y="118" transform="rotate(-90 238.7 118)">186,25</text>
<text x="110.7" y="130.8">70,5</text>
<text x="159.8" y="131.3">119</text>
<text x="208.4" y="130.8">70,5</text>
<text x="66" y="132.6" transform="rotate(42 66 132.6)">93°</text>
<text x="258.8" y="141.3">1</text>
<text x="328.5" y="141.5">5</text>
<text x="379.2" y="144">1</text>
<text x="295.2" y="161.1">4</text>
<text x="376.9" y="158.5">3</text>
<text x="158.7" y="163.2">270,3</text>
<text x="373.2" y="190.9">1</text>
<text x="237.3" y="204.5">ITEM</text>
<text x="240.4" y="209.8">1</text>
<text x="247.4" y="204.5">QTY</text>
<text x="249.6" y="209.8">4</text>
<text x="255.6" y="209.8">34341040230-M4</text>
<text x="261.1" y="204.5">PART NUMBER</text>
<text x="292.2" y="209.9">Tuerca remachable hexagonal de cabeza reducida M4</text>
<text x="326.2" y="204.5">DESCRIPTION</text>
<text x="383.4" y="204.6">MASS (kg)</text>
<text x="383.4" y="209.8">0</text>
<text x="240.4" y="215.1">2</text>
<text x="249.6" y="215.1">2</text>
<text x="255.6" y="215.1">34341060230-M6</text>
<text x="292.2" y="215.2">Tuerca hexagonal remachable M6 cabeza reducida</text>
<text x="383.4" y="215.1">0</text>
<text x="240.4" y="220.4">3</text>
<text x="249.6" y="220.4">2</text>
<text x="255.6" y="220.4">CDR-AU-30-CCCT-01</text>
<text x="292.2" y="220.5">Chapas laterales soporte display. Espesor 2 mm</text>
<text x="383.4" y="220.4">0</text>
<text x="240.4" y="225.7">4</text>
<text x="249.6" y="225.7">1</text>
<text x="255.6" y="225.7">CDR-AU-30-CCLT-01</text>
<text x="292.2" y="225.8">Chapa inferior soporte del display. Chapa 2 mm</text>
<text x="383.4" y="225.7">0,11</text>
<text x="240.4" y="231.1">5</text>
<text x="249.6" y="231.1">2</text>
<text x="255.6" y="231.1">CDR-AU-30-CRGG-01</text>
<text x="292.2" y="231.1">Elevador soporte. Chapa 3 mm</text>
<text x="383.4" y="231.1">0,03</text>
<text x="240.4" y="236.4">6</text>
<text x="249.6" y="236.3">1</text>
<text x="255.6" y="236.4">CDR-AU-30-LDSP-03</text>
<text x="292.2" y="236.5">L soporte de display. Chapa de 2 mm.</text>
<text x="383.4" y="236.4">0,37</text>
<text x="358.5" y="275">CDR-AU-30-SSDY-01-MET01</text>
<text x="358.5" y="279.4">2280</text>
</g>
<g font-size="3.1">
<text x="312.7" y="246.8">Tolerancias para dimensiones lineales y angulares sin indicación individual</text>
<text x="312.7" y="250.4">de tolerancia, según ISO 2768-1:1989</text>
<text x="312.7" y="254">Zonas de rugosidad no especificada, Ra 3.2</text>
<text x="377.7" y="285.6">A3</text>
<text x="397" y="285.9">1 /5</text>
</g>
<g font-size="2.4">
<text x="271.2" y="244.4">MATERIAL:</text>
<text x="271.3" y="252">ACABADO SUPERFICIAL:</text>
<text x="271.3" y="254.6">Negro satinado</text>
<text x="271.2" y="259.7">SCALE:</text>
<text x="350.6" y="261">DRAWN: Adrian Parro</text>
<text x="391.2" y="260.6">15/01/2015</text>
<text x="350.6" y="267">CHECKED: Antonio Garcia</text>
<text x="391.2" y="266.7">19/01/2015</text>
<text x="350.6" y="271.4">DWG NO:</text>
<text x="350.8" y="276.9">Id. Ref:</text>
<text x="350.8" y="282.8">REV</text>
<text x="371.2" y="282.9">SIZE</text>
<text x="390.9" y="282.9">SHEET</text>
</g>
</svg>
